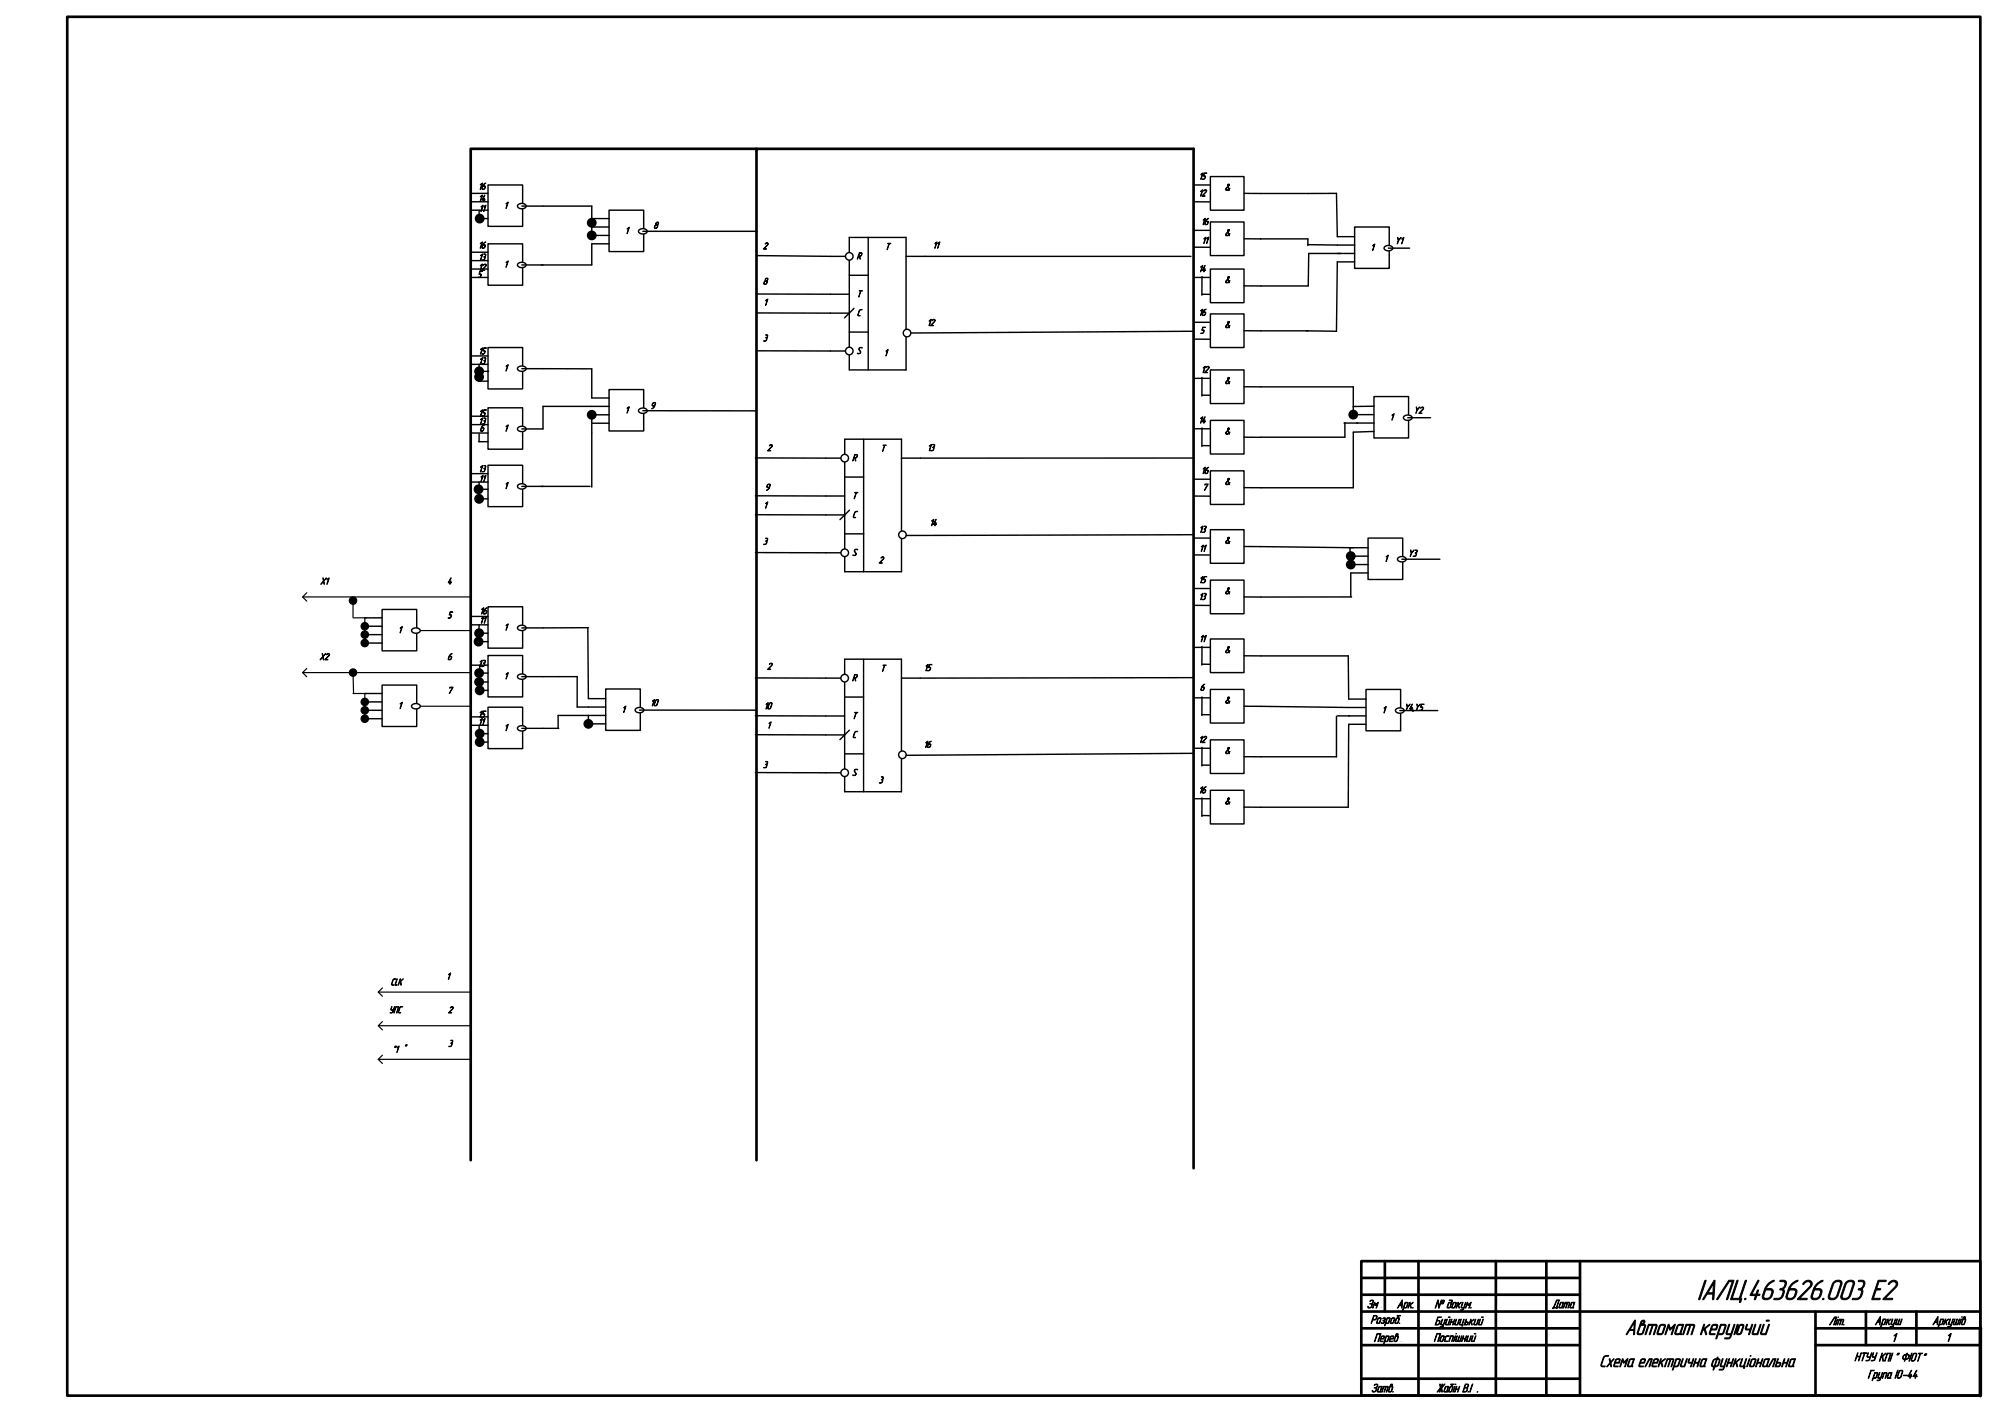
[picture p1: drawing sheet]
<svg xmlns="http://www.w3.org/2000/svg" width="594mm" height="420mm" viewBox="0 0 594 420" stroke-linecap="round" stroke-linejoin="round" font-family="sans-serif">
<g fill="none" stroke="#000" stroke-width=".79">
<path d="M225 44.2h-85v300.8M225 345v-300.7h130v303.1M404.9 375h184.1v40h-184.1zM411.9 375v15M421.9 375v40M444.9 375v40M459.9 375v40M469.9 375v40M404.9 385h65M404.9 380h65M404.9 395h65M404.9 400h65"/>
<path d="M404.9 390h183.9M540 395h49.2M540 400h49M540 390v25M555 390v10M570 390v10M589 395v-390h-569v410h569M404.9 410h65"/>
</g>
<path d="M589 395v20" fill="none" stroke="#000" stroke-width="1.1"/>
<g fill="none" stroke="#000" stroke-width=".35">
<path d="M90 177.5h50M91.2 176.3l-1.2 1.2 1.2 1.2M105 178.6v4.9M91.2 198.8l-1.2 1.2 1.2 1.2M125 187.5h15M90 200h50M105 200l.2 6M125 210h15M112.5 295h27.5M113.7 293.8l-1.2 1.2 1.2 1.2M112.5 305h27.5M112.5 315h27.5"/>
<path d="M113.7 303.8l-1.2 1.2 1.2 1.2M113.7 313.8l-1.2 1.2 1.2 1.2"/>
<circle cx="105" cy="178.6" r="1.1"/>
<circle cx="105" cy="200" r="1.1"/>
</g>
<g fill="#000">
<circle cx="105" cy="178.6" r="1.1"/>
<circle cx="105" cy="200" r="1.1"/>
</g>
<path d="M275.1 76.2h79.1M245.6 136.2h5.6M251.2 130.6h16.9v39.4h-16.9zM256.9 130.6v39.4M245.6 164.4h5.6" fill="none" stroke="#000" stroke-width=".42"/>
<circle cx="251.2" cy="136.2" r="1.13" fill="#fff"/>
<circle cx="251.2" cy="136.2" r="1.13" fill="none" stroke="#000" stroke-width=".42"/>
<circle cx="251.2" cy="164.4" r="1.13" fill="#fff"/>
<g fill="none" stroke="#000" stroke-width=".42">
<path d="M268.1 136.2h5.7M245.6 147.5h5.6M245.6 153.1h5.6M251.2 141.9h5.7M251.2 158.7h5.7M252.6 151.7l-2.8 2.8"/>
<circle cx="251.2" cy="164.4" r="1.13"/>
</g>
<circle cx="268.4" cy="159" r="1.13" fill="#fff"/>
<g fill="none" stroke="#000" stroke-width=".42">
<path d="M251.2 196h16.9v39.4h-16.9zM256.9 196v39.4M245.6 201.6h5.6M245.6 229.8h5.6"/>
<circle cx="268.4" cy="159" r="1.13"/>
</g>
<circle cx="251.2" cy="201.6" r="1.13" fill="#fff"/>
<circle cx="251.2" cy="201.6" r="1.13" fill="none" stroke="#000" stroke-width=".42"/>
<circle cx="251.2" cy="229.8" r="1.13" fill="#fff"/>
<g fill="none" stroke="#000" stroke-width=".42">
<path d="M245.6 212.9h5.6M245.6 218.5h5.6M251.2 207.3h5.7M252.6 217.1l-2.8 2.8M268.1 201.6h5.6M251.2 224.2h5.7"/>
<circle cx="251.2" cy="229.8" r="1.13"/>
</g>
<circle cx="268.4" cy="224.4" r="1.13" fill="#fff"/>
<g fill="none" stroke="#000" stroke-width=".42">
<path d="M225 76l22 .2M225 87.4l22 .1M225 93.1h22M225 104.3l22 .1M224.7 136.2h20.9M224.7 147.4l20.9 .1M224.7 153.1h20.9M224.7 164.3l20.9 .1M174.8 186.6l.2 21.1M224.7 212.8l20.9 .1M224.7 218.5h20.9M224.7 201.6h20.9"/>
<path d="M224.7 229.7l20.9 .1"/>
<circle cx="176" cy="123.3" r="1.25"/>
<circle cx="268.4" cy="224.4" r="1.13"/>
</g>
<circle cx="176" cy="123.3" r="1.25" fill="#000"/>
<path d="M145.1 194.9h10.3v12.3h-10.3z" fill-rule="evenodd" fill="#fff"/>
<path d="M140 197.8h5.1M145.1 194.9h10.3v12.3h-10.3z" fill="none" stroke="#000" stroke-width=".42"/>
<path d="M154.2 200.7a1.53 1.53 0 0 1 2.3 .5 1.46 1.46 0 0 1-2.6 0z" fill-rule="evenodd" fill="#fff"/>
<path d="M142.5 202.8h2.6M142.7 205.3h2.4M154.2 200.7a1.53 1.53 0 0 1 2.3 .5 1.46 1.46 0 0 1-2.6 0zM155.2 201.2h6.3" fill="none" stroke="#000" stroke-width=".42"/>
<path d="M145.1 210.3h10.3v12.3h-10.3z" fill-rule="evenodd" fill="#fff"/>
<path d="M140 213.2h5.1M145.1 210.3h10.3v12.3h-10.3z" fill="none" stroke="#000" stroke-width=".42"/>
<path d="M154.2 216.1a1.53 1.53 0 0 1 2.3 .5 1.46 1.46 0 0 1-1.3 .8 1.46 1.46 0 0 1-1.3-.8z" fill-rule="evenodd" fill="#fff"/>
<path d="M140 215.7h5.1M142.7 218.2h2.4M154.2 216.1a1.53 1.53 0 0 1 2.3 .5 1.46 1.46 0 0 1-1.3 .8 1.46 1.46 0 0 1-1.3-.8zM155.2 216.6h6.3M142.7 220.7h2.4" fill="none" stroke="#000" stroke-width=".42"/>
<path d="M145.1 180.4h10.3v12.3h-10.3z" fill-rule="evenodd" fill="#fff"/>
<path d="M140 183.3h5.1M145.1 180.4h10.3v12.3h-10.3z" fill="none" stroke="#000" stroke-width=".42"/>
<path d="M154.2 186.2a1.53 1.53 0 0 1 2.3 .5 1.46 1.46 0 0 1-2.6 0z" fill-rule="evenodd" fill="#fff"/>
<path d="M140 185.8h5.1M142.3 190.8h2.8M142.5 188.3h2.6M154.2 186.2a1.53 1.53 0 0 1 2.3 .5 1.46 1.46 0 0 1-2.6 0zM155.2 186.7h6.3" fill="none" stroke="#000" stroke-width=".42"/>
<path d="M180.1 204.9h10.3v12.3h-10.3z" fill-rule="evenodd" fill="#fff"/>
<path d="M175 207.7h5.1M180.1 204.9h10.3v12.3h-10.3z" fill="none" stroke="#000" stroke-width=".42"/>
<path d="M189.2 210.7a1.53 1.53 0 0 1 2.3 .5 1.46 1.46 0 0 1-2.6 0z" fill-rule="evenodd" fill="#fff"/>
<path d="M175 186.6l-13.5 .1M161.5 201.2h10.2v9h8.4M161.5 216.6h4.7M175 212.7v2.5h5.1M180.1 212.7h-14.1v3.9M189.2 210.7a1.53 1.53 0 0 1 2.3 .5 1.46 1.46 0 0 1-2.6 0zM190.2 211.2h34.8" fill="none" stroke="#000" stroke-width=".42"/>
<path d="M145.1 103.3h10.3v12.4h-10.3z" fill-rule="evenodd" fill="#fff"/>
<path d="M140 105.8h5.1M145.1 103.3h10.3v12.4h-10.3z" fill="none" stroke="#000" stroke-width=".42"/>
<path d="M154.2 109.2a1.53 1.53 0 0 1 2.3 .4 1.46 1.46 0 0 1-2.6 0z" fill-rule="evenodd" fill="#fff"/>
<path d="M140 108.3h5.1M142.5 113.3h2.6M154.2 109.2a1.53 1.53 0 0 1 2.3 .4 1.46 1.46 0 0 1-2.6 0zM155.2 109.6l20.8 .1v8.6M176 126.2v2.5M176 120.8h-14.5v6.7" fill="none" stroke="#000" stroke-width=".42"/>
<path d="M181.1 115.8h10.3v12.4h-10.3z" fill-rule="evenodd" fill="#fff"/>
<path d="M176 118.3h5.1M181.1 115.8h10.3v12.4h-10.3z" fill="none" stroke="#000" stroke-width=".42"/>
<path d="M190.2 121.7a1.53 1.53 0 0 1 2.3 .4 1.46 1.46 0 0 1-2.6 0z" fill-rule="evenodd" fill="#fff"/>
<path d="M176 120.8h5.1M176 123.3h5.1M176 125.8h5.1M190.2 121.7a1.53 1.53 0 0 1 2.3 .4 1.46 1.46 0 0 1-2.6 0zM191.2 122.1l33.8 .1" fill="none" stroke="#000" stroke-width=".42"/>
<path d="M145.1 121.3h10.3v12.3h-10.3z" fill-rule="evenodd" fill="#fff"/>
<path d="M140 123.8h5.1M145.1 121.3h10.3v12.3h-10.3z" fill="none" stroke="#000" stroke-width=".42"/>
<path d="M154.2 127.1a1.53 1.53 0 0 1 2.3 .4 1.46 1.46 0 0 1-2.6 0z" fill-rule="evenodd" fill="#fff"/>
<path d="M140 126.3h5.1M140 128.8h5.1M154.2 127.1a1.53 1.53 0 0 1 2.3 .4 1.46 1.46 0 0 1-2.6 0zM155.2 127.5h6.3" fill="none" stroke="#000" stroke-width=".42"/>
<path d="M145.1 138.3h10.3v12.4h-10.3z" fill-rule="evenodd" fill="#fff"/>
<path d="M145.1 138.3h10.3v12.4h-10.3zM140 140.8h5.1" fill="none" stroke="#000" stroke-width=".42"/>
<path d="M154.2 144.2a1.53 1.53 0 0 1 2.3 .4 1.46 1.46 0 0 1-2.6 0z" fill-rule="evenodd" fill="#fff"/>
<path d="M176 123.3v2.5M176 128.7v16.1M140 143.3h5.1M142.5 148.3h2.6M154.2 144.2a1.53 1.53 0 0 1 2.3 .4 1.46 1.46 0 0 1-2.6 0zM155.2 144.6h20.3" fill="none" stroke="#000" stroke-width=".42"/>
<path d="M145.1 55h10.3v12.3h-10.3z" fill-rule="evenodd" fill="#fff"/>
<path d="M140 57.5h5.1M145.1 55h10.3v12.3h-10.3z" fill="none" stroke="#000" stroke-width=".42"/>
<path d="M154.2 60.8a1.53 1.53 0 0 1 2.3 .5 1.46 1.46 0 0 1-2.6 0z" fill-rule="evenodd" fill="#fff"/>
<path d="M140 60h5.1M140 62.5h5.1M142.7 65h2.4M154.2 60.8a1.53 1.53 0 0 1 2.3 .5 1.46 1.46 0 0 1-2.6 0zM155.2 61.3h6.3" fill="none" stroke="#000" stroke-width=".42"/>
<path d="M145.1 72.5h10.3v12.3h-10.3z" fill-rule="evenodd" fill="#fff"/>
<path d="M140 75h5.1M145.1 72.5h10.3v12.3h-10.3z" fill="none" stroke="#000" stroke-width=".42"/>
<path d="M154.2 78.3a1.53 1.53 0 0 1 2.3 .5 1.46 1.46 0 0 1-2.6 0z" fill-rule="evenodd" fill="#fff"/>
<path d="M140 77.5h5.1M140 80h5.1M154.2 78.3a1.53 1.53 0 0 1 2.3 .5 1.46 1.46 0 0 1-2.6 0zM155.2 78.8h6.3M140 82.5h5.1" fill="none" stroke="#000" stroke-width=".42"/>
<path d="M181.1 62.5h10.3v12.3h-10.3z" fill-rule="evenodd" fill="#fff"/>
<path d="M176 65h5.1M181.1 62.5h10.3v12.3h-10.3z" fill="none" stroke="#000" stroke-width=".42"/>
<path d="M190.2 68.3a1.53 1.53 0 0 1 2.3 .5 1.46 1.46 0 0 1-2.6 0z" fill-rule="evenodd" fill="#fff"/>
<g fill="none" stroke="#000" stroke-width=".42">
<path d="M142.5 62.5v2.7M161.5 61.3h14.5v8.2M176 67.5h5.1M176 70h5.1M181.1 72.5h-5.1v6.3h-15M190.2 68.3a1.53 1.53 0 0 1 2.3 .5 1.46 1.46 0 0 1-2.6 0zM191.2 68.8h34M247 76.2h5.6M252.6 70.6h16.9v39.4h-16.9zM258.2 70.6v39.4M355 98.5l-85.2 .5M142.5 108.3v5"/>
<path d="M142.5 110.4h2.8M247 104.4h5.6M142.3 131.3h2.8M142.5 129v2.3M355 136.2h-81.2M142.3 145.5h2.8M142.5 143.3v5M355 159l-85.5 .2M142.5 185.8l-.2 5M142.7 197.8v7.5M142.5 200.1h2.6M142.5 215.8l.2 4.9"/>
<path d="M355 201.5l-81.3 .1M355 224l-85.5 .6"/>
<circle cx="142.7" cy="65" r="1.25"/>
<circle cx="176" cy="70" r="1.25"/>
<circle cx="176" cy="66.2" r="1.25"/>
<circle cx="142.5" cy="112.1" r="1.25"/>
<circle cx="142.5" cy="110.4" r="1.25"/>
<circle cx="142.3" cy="145.5" r="1.25"/>
<circle cx="142.5" cy="148.3" r="1.25"/>
<circle cx="142.3" cy="190.8" r="1.25"/>
<circle cx="142.5" cy="188.3" r="1.25"/>
<circle cx="142.5" cy="202.8" r="1.25"/>
<circle cx="142.5" cy="200.1" r="1.25"/>
<circle cx="142.7" cy="218.2" r="1.25"/>
<circle cx="142.7" cy="205.3" r="1.25"/>
<circle cx="175" cy="215.2" r="1.25"/>
<circle cx="142.7" cy="220.7" r="1.25"/>
</g>
<g fill="#000">
<circle cx="142.7" cy="65" r="1.25"/>
<circle cx="176" cy="70" r="1.25"/>
<circle cx="176" cy="66.2" r="1.25"/>
<circle cx="142.5" cy="112.1" r="1.25"/>
<circle cx="142.5" cy="110.4" r="1.25"/>
<circle cx="142.3" cy="145.5" r="1.25"/>
<circle cx="142.5" cy="148.3" r="1.25"/>
<circle cx="142.3" cy="190.8" r="1.25"/>
<circle cx="142.5" cy="188.3" r="1.25"/>
<circle cx="142.5" cy="202.8" r="1.25"/>
<circle cx="142.5" cy="200.1" r="1.25"/>
<circle cx="142.7" cy="218.2" r="1.25"/>
<circle cx="142.7" cy="205.3" r="1.25"/>
<circle cx="175" cy="215.2" r="1.25"/>
<circle cx="142.7" cy="220.7" r="1.25"/>
</g>
<circle cx="252.6" cy="76.2" r="1.13" fill="#fff"/>
<circle cx="252.6" cy="76.2" r="1.13" fill="none" stroke="#000" stroke-width=".42"/>
<circle cx="252.6" cy="104.4" r="1.13" fill="#fff"/>
<g fill="none" stroke="#000" stroke-width=".42">
<path d="M269.5 76.2h5.6M247 87.5h5.6M247 93.1h5.6M252.6 81.9h5.6M252.6 98.7h5.6M254 91.7l-2.8 2.8"/>
<circle cx="252.6" cy="104.4" r="1.13"/>
</g>
<circle cx="269.8" cy="99" r="1.13" fill="#fff"/>
<circle cx="269.8" cy="99" r="1.13" fill="none" stroke="#000" stroke-width=".42"/>
<path d="M402.9 67.5h10.3v12.3h-10.3z" fill-rule="evenodd" fill="#fff"/>
<path d="M397.7 70.4h5.2M402.9 67.5h10.3v12.3h-10.3z" fill="none" stroke="#000" stroke-width=".42"/>
<path d="M411.9 73.3a1.53 1.53 0 0 1 2.3 .5 1.46 1.46 0 0 1-2.5 0z" fill-rule="evenodd" fill="#fff"/>
<path d="M397.7 72.9h5.2M397.7 75.4h5.2M397.7 77.9h5.2M411.9 73.3a1.53 1.53 0 0 1 2.3 .5 1.46 1.46 0 0 1-2.5 0zM413 73.8h6.3" fill="none" stroke="#000" stroke-width=".42"/>
<path d="M408.6 117.9h10.3v12.3h-10.3z" fill-rule="evenodd" fill="#fff"/>
<path d="M408.6 117.9h10.3v12.3h-10.3zM408.6 120.8l-6.1 .1" fill="none" stroke="#000" stroke-width=".42"/>
<path d="M417.7 123.7a1.53 1.53 0 0 1 2.3 .5 1.46 1.46 0 0 1-2.6 0z" fill-rule="evenodd" fill="#fff"/>
<path d="M402.5 123.3h6.1M403.5 125.8h5.1M408.6 128.3l-6.1 .2M417.7 123.7a1.53 1.53 0 0 1 2.3 .5 1.46 1.46 0 0 1-2.6 0zM418.7 124.2h6.8" fill="none" stroke="#000" stroke-width=".42"/>
<path d="M406.3 205h10.3v12.3h-10.3z" fill-rule="evenodd" fill="#fff"/>
<path d="M401.1 207.9h5.2M406.3 205h10.3v12.3h-10.3z" fill="none" stroke="#000" stroke-width=".42"/>
<path d="M415.3 210.8a1.54 1.54 0 0 1 2.3 .5 1.46 1.46 0 0 1-2.6 0z" fill-rule="evenodd" fill="#fff"/>
<path d="M355 55h5M401.1 210.4h5.2M401.1 212.9h5.2M401.1 215.4h5.2M415.3 210.8a1.54 1.54 0 0 1 2.3 .5 1.46 1.46 0 0 1-2.6 0zM416.3 211.3h11.3" fill="none" stroke="#000" stroke-width=".42"/>
<path d="M360 52.5h10v10h-10z" fill-rule="evenodd" fill="#fff"/>
<path d="M360 52.5h10v10h-10zM370 57.5h5M355 60h5M355 82.5h5" fill="none" stroke="#000" stroke-width=".42"/>
<path d="M360 80h10v10h-10z" fill-rule="evenodd" fill="#fff"/>
<path d="M355 68.5h5M357.5 87.5h2.5M360 80h10v10h-10zM370 85h5" fill="none" stroke="#000" stroke-width=".42"/>
<path d="M360 66h10v10h-10z" fill-rule="evenodd" fill="#fff"/>
<path d="M355 73.5h5M360 66h10v10h-10zM370 71h5M355 95.8h5" fill="none" stroke="#000" stroke-width=".42"/>
<path d="M360 93.3h10v10h-10z" fill-rule="evenodd" fill="#fff"/>
<path d="M375 57.5h22.5l.2 12.9M374.9 71h14.1v2M389 72.7l8.7 .2M397.7 77.9l-.2 20.6-9-.1M398.7 75.4h-9.4l-.2 9.6h-14.1M360 93.3h10v10h-10zM370 98.3l19.1 .1M355 100.8l5 .1M355 112.5h5" fill="none" stroke="#000" stroke-width=".42"/>
<path d="M360 110h10v10h-10z" fill-rule="evenodd" fill="#fff"/>
<path d="M357.5 117.5h2.5M360 110h10v10h-10zM370 115h5M355 127.5h5" fill="none" stroke="#000" stroke-width=".42"/>
<path d="M360 125h10v10h-10z" fill-rule="evenodd" fill="#fff"/>
<path d="M357.5 132.5h2.5M360 125h10v10h-10zM370 130h5M355 142.5h5" fill="none" stroke="#000" stroke-width=".42"/>
<path d="M360 140h10v10h-10z" fill-rule="evenodd" fill="#fff"/>
<path d="M355 147.5h5M355 160h5M360 140h10v10h-10zM370 145h5" fill="none" stroke="#000" stroke-width=".42"/>
<path d="M360 157.5h10v10h-10z" fill-rule="evenodd" fill="#fff"/>
<path d="M360 157.5h10v10h-10zM355 165h5M355 175h5M370 162.5h5" fill="none" stroke="#000" stroke-width=".42"/>
<path d="M360 172.5h10v10h-10z" fill-rule="evenodd" fill="#fff"/>
<path d="M360 172.5h10v10h-10zM370 177.5h5M355 180h5M355 192.5h5" fill="none" stroke="#000" stroke-width=".42"/>
<path d="M360 190h10v10h-10z" fill-rule="evenodd" fill="#fff"/>
<path d="M357.5 197.5h2.5M360 190h10v10h-10zM370 195h5M355 207.5h5" fill="none" stroke="#000" stroke-width=".42"/>
<path d="M360 205h10v10h-10z" fill-rule="evenodd" fill="#fff"/>
<path d="M357.5 212.5h2.5M360 205h10v10h-10zM370 210h5M355 222.5h5" fill="none" stroke="#000" stroke-width=".42"/>
<path d="M360 220h10v10h-10z" fill-rule="evenodd" fill="#fff"/>
<path d="M355 237.5h5M357.5 227.5h2.5M360 220h10v10h-10zM370 225h5" fill="none" stroke="#000" stroke-width=".42"/>
<path d="M360 235h10v10h-10z" fill-rule="evenodd" fill="#fff"/>
<path d="M375 195h26l.1 12.9M375 210l26.1 .4M397.5 213v12h-22.5M397.7 212.9h3.7M401.1 215.4l-.1 24.6h-31M360 235h10v10h-10zM357.5 242.5h2.5" fill="none" stroke="#000" stroke-width=".42"/>
<path d="M406.9 160h10.3v12.3h-10.3z" fill-rule="evenodd" fill="#fff"/>
<path d="M401.8 162.9h5.1M406.9 160h10.3v12.3h-10.3z" fill="none" stroke="#000" stroke-width=".42"/>
<path d="M415.9 165.8a1.53 1.53 0 0 1 2.3 .5 1.46 1.46 0 0 1-2.6 0z" fill-rule="evenodd" fill="#fff"/>
<g fill="none" stroke="#000" stroke-width=".42">
<path d="M357.5 82.2v5.6M357.5 112.2v5.6M375 115h27.5v8.3M357.5 127.2v5.6M399.8 125.8h4M400 125.7v4.3h-25M402.5 128.5v16.5h-27.5M375 162.5l27.5 .4M401.5 162.9l.3 5h5.1M401.8 165.4h5.1M402 177.5h-27M406.9 170.4h-5.1v7.1"/>
<path d="M415.9 165.8a1.53 1.53 0 0 1 2.3 .5 1.46 1.46 0 0 1-2.6 0zM417 166.3h11.3M357.5 192.2v5.6M357.5 207.2v5.6M357.5 237.2v5.6M357.5 222.2v5.6"/>
<circle cx="402.5" cy="123.3" r="1.25"/>
<circle cx="401.8" cy="165.4" r="1.25"/>
<circle cx="401.8" cy="167.9" r="1.25"/>
</g>
<g fill="#000">
<circle cx="402.5" cy="123.3" r="1.25"/>
<circle cx="401.8" cy="165.4" r="1.25"/>
<circle cx="401.8" cy="167.9" r="1.25"/>
</g>
<path d="M113.6 181.2h10.3v12.3h-10.3z" fill-rule="evenodd" fill="#fff"/>
<path d="M108.5 183.7h5.1M113.6 181.2h10.3v12.3h-10.3z" fill="none" stroke="#000" stroke-width=".42"/>
<path d="M122.7 187a1.53 1.53 0 0 1 2.3 .5 1.46 1.46 0 0 1-2.6 0z" fill-rule="evenodd" fill="#fff"/>
<path d="M108.5 186.2h5.1M108.5 188.7h5.1M108.5 191.2h5.1M122.7 187a1.53 1.53 0 0 1 2.3 .5 1.46 1.46 0 0 1-2.6 0z" fill="none" stroke="#000" stroke-width=".42"/>
<path d="M113.6 203.7h10.3v12.3h-10.3z" fill-rule="evenodd" fill="#fff"/>
<path d="M108.5 206.2h5.1M113.6 203.7h10.3v12.3h-10.3z" fill="none" stroke="#000" stroke-width=".42"/>
<path d="M122.7 209.5a1.53 1.53 0 0 1 2.3 .5 1.46 1.46 0 0 1-2.6 0z" fill-rule="evenodd" fill="#fff"/>
<path d="M108.5 208.7h5.1M108.5 211.2h5.1M108.5 213.7h5.1M122.7 209.5a1.53 1.53 0 0 1 2.3 .5 1.46 1.46 0 0 1-2.6 0z" fill="none" stroke="#000" stroke-width=".42"/>
<g fill="none" stroke="#000" stroke-width=".35">
<path d="M105 183.7h4M108.5 183.7v7.5M105 206.2h4M108.5 206.2v7.5"/>
<circle cx="108.5" cy="186.2" r="1.1"/>
<circle cx="108.5" cy="188.7" r="1.1"/>
<circle cx="108.5" cy="191.2" r="1.1"/>
<circle cx="108.5" cy="208.7" r="1.1"/>
<circle cx="108.5" cy="211.2" r="1.1"/>
<circle cx="108.5" cy="213.7" r="1.1"/>
</g>
<g fill="#000">
<circle cx="108.5" cy="186.2" r="1.1"/>
<circle cx="108.5" cy="188.7" r="1.1"/>
<circle cx="108.5" cy="191.2" r="1.1"/>
<circle cx="108.5" cy="208.7" r="1.1"/>
<circle cx="108.5" cy="211.2" r="1.1"/>
<circle cx="108.5" cy="213.7" r="1.1"/>
</g>
<text font-size="8.9" x="504.7" y="386.5">ІАЛЦ.463626.003 Е2</text>
<text font-size="6.7" x="483.3" y="396.9">Автомат керуючий</text>
<text font-size="5.2" x="475.7" y="406.4">Схема електрична функціональна</text>
<g font-size="3.7">
<text x="406.5" y="389">Зм .</text>
<text x="415.4" y="389">Арк.</text>
<text x="426.6" y="389">№ докум.</text>
<text x="461.6" y="389">Дата</text>
<text x="407.6" y="393.6">Розроб.</text>
<text x="426.6" y="394">Буйницький</text>
<text x="544" y="394">Літ.</text>
<text x="557.6" y="393.9">Аркуш</text>
<text x="574.7" y="393.9">Аркушів</text>
<text x="408.6" y="398.9">Перев .</text>
<text x="426.4" y="398.9">Поспішний</text>
<text x="562.6" y="398.9">1</text>
<text x="578.7" y="398.9">1</text>
<text x="551.5" y="404.7">НТУУ КПІ ” ФІОТ“</text>
<text x="407.8" y="414">Затв.</text>
<text x="427.2" y="414">Жабін В.І .</text>
<text x="555.5" y="409.8">Група ІО-44</text>
</g>
<g font-size="3">
<text x="356.5" y="53.3">15</text>
<text x="142.2" y="56.3">16</text>
<text x="142.2" y="59.9">14</text>
<text x="356.5" y="58.3">12</text>
<text x="364.2" y="56.7">&amp;</text>
<text x="142.4" y="62.9">1</text>
<text x="143.2" y="62.9">1</text>
<text x="149.9" y="62">1</text>
<text x="185.9" y="69.5">1</text>
<text x="194.3" y="67.9">8</text>
<text x="357.2" y="66.8">16</text>
<text x="364.2" y="70.2">&amp;</text>
<text x="142.2" y="73.8">16</text>
<text x="142.3" y="77.4">13</text>
<text x="226.9" y="74.1">2</text>
<text x="254.8" y="77.1">R</text>
<text x="263.2" y="74.3">T</text>
<text x="277.4" y="73.8">11</text>
<text x="357.4" y="72.4">11</text>
<text x="407.6" y="74.5">1</text>
<text x="414.9" y="72.5">Y1</text>
<text x="141.9" y="82.5">5</text>
<text x="142.2" y="80.4">12</text>
<text x="149.9" y="79.5">1</text>
<text x="356.5" y="80.8">14</text>
<text x="226.9" y="84.6">8</text>
<text x="254.8" y="88.3">T</text>
<text x="364.2" y="84.2">&amp;</text>
<text x="227.1" y="90.8">1</text>
<text x="254.9" y="94">C</text>
<text x="356.5" y="93.8">16</text>
<text x="226.9" y="101.5">3</text>
<text x="275.7" y="96.9">12</text>
<text x="356.9" y="99.2">5</text>
<text x="364.2" y="97.5">&amp;</text>
<text x="142.3" y="105.3">15</text>
<text x="254.8" y="105.2">S</text>
<text x="262.9" y="105.8">1</text>
<text x="142.3" y="108.3">13</text>
<text x="149.9" y="110.3">1</text>
<text x="357.2" y="110.8">12</text>
<text x="364.2" y="114.2">&amp;</text>
<text x="142.3" y="123.8">15</text>
<text x="185.9" y="122.8">1</text>
<text x="193.4" y="121.6">9</text>
<text x="356.5" y="125.8">14</text>
<text x="413.4" y="124.9">1</text>
<text x="420.4" y="122.9">Y2</text>
<text x="142.3" y="126.2">13</text>
<text x="142.6" y="128.3">6</text>
<text x="149.9" y="128.3">1</text>
<text x="364.2" y="129.2">&amp;</text>
<text x="228.1" y="134.1">2</text>
<text x="253.4" y="137.1">R</text>
<text x="261.9" y="134.3">T</text>
<text x="275.8" y="134.1">13</text>
<text x="142.3" y="140.3">13</text>
<text x="142.4" y="143.3">11</text>
<text x="357.2" y="140.8">16</text>
<text x="149.9" y="145.3">1</text>
<text x="227.5" y="145.8">9</text>
<text x="253.4" y="148.3">T</text>
<text x="357.6" y="145.8">7</text>
<text x="364.2" y="144.2">&amp;</text>
<text x="227.1" y="151.1">1</text>
<text x="253.5" y="154">C</text>
<text x="226.9" y="161.9">3</text>
<text x="276.5" y="156.3">14</text>
<text x="356.5" y="158.3">13</text>
<text x="364.2" y="161.7">&amp;</text>
<text x="253.4" y="165.2">S</text>
<text x="261.3" y="167.5">2</text>
<text x="356.7" y="164">11</text>
<text x="411.6" y="167">1</text>
<text x="418.8" y="165.5">Y3</text>
<text x="95.2" y="173.8">X1</text>
<text x="133" y="173.7">4</text>
<text x="356.5" y="173.3">15</text>
<text x="356.5" y="178.3">13</text>
<text x="364.2" y="176.7">&amp;</text>
<text x="133.1" y="183.8">5</text>
<text x="142.6" y="185.3">11</text>
<text x="142.6" y="182.6">16</text>
<text x="118.4" y="188.2">1</text>
<text x="149.9" y="187.4">1</text>
<text x="356.7" y="190.8">11</text>
<text x="95" y="196.2">X2</text>
<text x="133" y="196.2">6</text>
<text x="364.2" y="194.2">&amp;</text>
<text x="142.2" y="198.2">1</text>
<text x="143" y="198.2">3</text>
<text x="149.9" y="201.9">1</text>
<text x="228.1" y="199.1">2</text>
<text x="253.4" y="202.5">R</text>
<text x="261.9" y="199.7">T</text>
<text x="274.8" y="199.5">15</text>
<text x="133" y="206.2">7</text>
<text x="193.4" y="209.9">10</text>
<text x="356.9" y="205.3">6</text>
<text x="364.2" y="209.2">&amp;</text>
<text x="118.4" y="210.7">1</text>
<text x="142.2" y="213.3">15</text>
<text x="142.2" y="215.6">11</text>
<text x="184.9" y="211.9">1</text>
<text x="227.2" y="210.8">10</text>
<text x="253.4" y="213.7">T</text>
<text x="411" y="212">1</text>
<text x="417.6" y="211.3">Y4,Y5</text>
<text x="149.9" y="217.3">1</text>
<text x="228.1" y="216.6">1</text>
<text x="253.5" y="219.4">C</text>
<text x="356.5" y="220.8">12</text>
<text x="274.7" y="222.3">16</text>
<text x="364.2" y="224.2">&amp;</text>
<text x="226.9" y="228.3">3</text>
<text x="253.4" y="230.6">S</text>
<text x="261.4" y="232.9">3</text>
<text x="356.5" y="235.8">16</text>
<text x="364.2" y="239.2">&amp;</text>
<text x="116.2" y="293">CLK</text>
<text x="132.8" y="291.2">1</text>
<text x="115.7" y="301.2">УПС</text>
<text x="133.2" y="301.2">2</text>
<text x="133.3" y="311.2">3</text>
<text x="116.7" y="313">“1 ”</text>
</g>
</svg>
